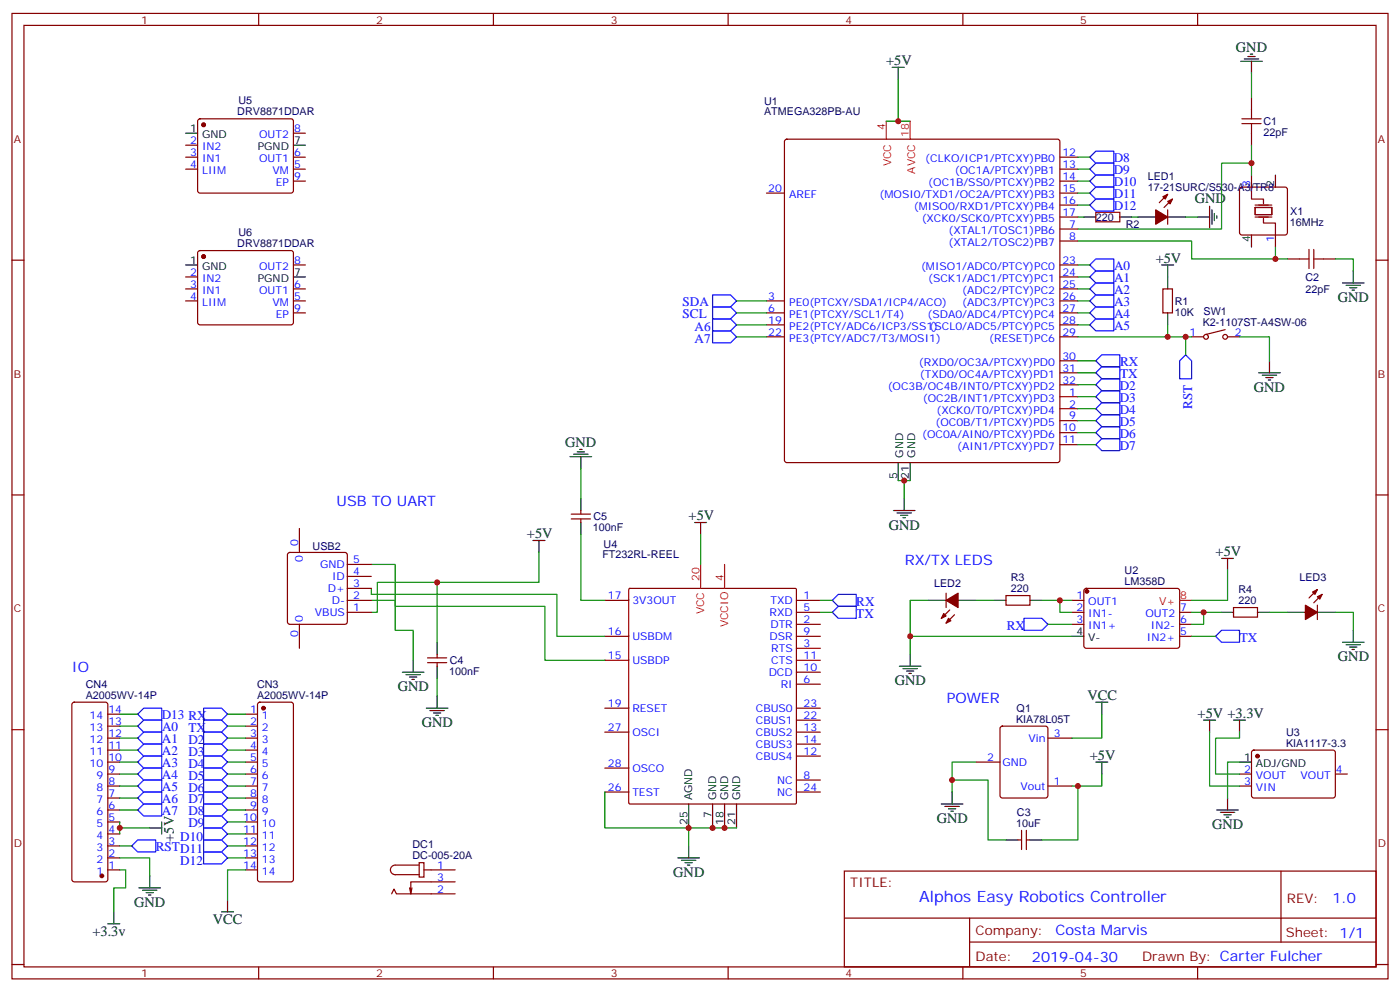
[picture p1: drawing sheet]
<svg xmlns="http://www.w3.org/2000/svg" width="412mm" height="292mm" viewBox="0 0 412 292" stroke-linecap="round" stroke-linejoin="round" font-family="sans-serif">
<g fill="none" stroke="#870000" stroke-width=".35">
<path d="M3.5 4h405.4v284.3h-405.4zM7.1 7.5h398.2v277.3h-398.2zM76.2 4v3.5M145.3 4v3.5M214.5 4v3.5M283.6 4v3.5M352.8 4v3.5M58.4 35.2l.5-.2h26.8l.5 .2 .2 .5v20.5l-.2 .5-.5 .2h-26.8l-.5-.3-.2-.4v-20.5zM86.4 39.2h3.6M368.7 28.6v3.6M368.7 39.2v3.6M54.7 46.3h3.5"/>
<path d="M54.7 49.8h3.5M54.7 42.8h3.5M86.4 46.3h3.6M86.4 49.8h3.6M86.4 53.3h3.6M225.8 56.9h5.3M312.2 56.9h5.3M312.2 46.3h5.3M312.2 49.8h5.3M312.2 53.3h5.3M344 57.2l-2.5 2.5M345.4 58.6l-2.5 2.5"/>
<path d="M365.4 55.3l.4-.2h12.7l.5 .2 .2 .5v12.7l-.2 .5-.5 .2h-12.7l-.5-.2-.2-.5v-12.7zM368.7 51.6v3.5M3.5 76.6h3.6M58.4 74l.5-.2h26.8l.5 .2 .2 .5v20.5l-.2 .5-.5 .2h-26.8l-.5-.3-.2-.4v-20.5zM86.4 78h3.6M312.2 67.5h5.3M312.2 71h5.3M312.2 78h5.3M312.2 60.4h5.3M312.2 63.9h5.3M322.8 62.5h7v2.8h-7zM344 61.8v4.2"/>
<path d="M375.7 69.2v3.5M379.2 76.3h3.6M389.8 76.3h3.5M405.3 76.6h3.6M54.7 88.6h3.5M54.7 81.6h3.5M54.7 85.1h3.5M86.4 88.6h3.6M86.4 92.1h3.6M86.4 85.1h3.6M225.8 88.6h5.3M225.8 92.1h5.3"/>
<path d="M225.8 99.2h5.3M225.8 95.7h5.3M312.2 88.6h5.3M312.2 92.1h5.3M312.2 99.2h5.3M312.2 81.6h5.3M312.2 85.1h5.3M312.2 95.7h5.3M342.5 85.1h2.9v7h-2.9zM351 99.2h3.5M360.9 97.1l-5.7 1.4M361.6 99.2h3.5"/>
<path d="M312.2 116.8h5.3M312.2 106.3h5.3M312.2 109.8h5.3M312.2 113.3h5.3M312.2 120.4h5.3M312.2 123.9h5.3M312.2 127.4h5.3M312.2 131h5.3M3.5 145.8h3.6M88.2 155.6v7.1M168.3 152.8h5.6M168.3 151.4h5.6"/>
<path d="M171.1 150.4v1M171.1 152.8v1.1M405.3 145.8h3.6M84.9 162.9l.5-.2h16.2l.5 .2 .2 .5v19.8l-.2 .5-.5 .2h-16.2l-.5-.3-.2-.4v-19.8zM102.3 176.8h7.1M102.3 173.3h7.1M102.3 169.8h7.1M102.3 166.2h7.1M178.2 176.8h7M185.3 173.5l.3-.2h48.6l.3 .2 .1 62.9-.2 .3-48.8 .1-.3-.2zM234.6 176.8h7.1M278.7 174.7v4.2"/>
<path d="M279.8 179.6l-2.5 2.5M296.3 175.4h7.1v2.8h-7.1zM315.7 176.8h3.6M319.5 173.5l.5-.2h27.1l.4 .7-.1 16.5-.6 .4h-27.1l-.4-.7v-16.2zM363.4 178.9h7v2.9h-7zM388.1 173.6l-2.5 2.5M388.1 178.2v4.3M389.5 175l-2.5 2.5M88.2 183.9v7M102.3 180.3h7.1M125.9 195.2h5.7M125.9 193.7h5.7"/>
<path d="M128.8 192.7v1M128.8 195.2v1M178.2 187.4h7M178.2 194.5h7M234.6 180.3h7.1M234.6 183.9h7.1M234.6 187.4h7.1M234.6 198h7.1M234.6 194.5h7.1M234.6 190.9h7.1M281.2 181l-2.5 2.5M315.7 180.3h3.6"/>
<path d="M315.7 183.9h3.6M347.5 180.3h3.5M347.5 183.9h3.5M347.5 187.4h3.5M3.5 214.9h3.6M21.4 207l.5-.2h9.1l.5 .2 .2 .5v51.5l-.2 .5-.5 .2h-9.1l-.5-.2-.2-.5v-51.5zM31.7 217.4h3.6M31.7 210.3h3.6M31.7 213.9h3.6M72.3 217.4h3.5M72.3 210.3h3.5M72.3 213.9h3.5"/>
<path d="M76.1 207l.5-.2h9.1l.5 .2 .2 .5v51.5l-.2 .5-.5 .2h-9.1l-.5-.2-.3-.5v-51.5zM178.2 215.6h7M178.2 208.6h7M234.6 201.5h7.1M234.6 215.6h7.1M234.6 219.1h7.1M234.6 208.6h7.1M234.6 212.1h7.1M294.8 214.1l.5-.2h12.7l.6 .4 .1 20-.5 .7h-12.9l-.7-.4v-20zM308.7 217.4h7M405.3 214.9h3.6M31.7 231.5h3.6"/>
<path d="M31.7 224.4h3.6M31.7 228h3.6M31.7 220.9h3.6M31.7 235h3.6M31.7 238.5h3.6M72.3 231.5h3.5M72.3 224.4h3.5M72.3 228h3.5M72.3 220.9h3.5M72.3 235h3.5M72.3 238.5h3.5M178.2 233.3h7"/>
<path d="M178.2 226.2h7M234.6 233.3h7.1M234.6 229.7h7.1M234.6 222.7h7.1M287.5 224.4h7.1M308.7 231.5h7M365.1 231.5h3.6M365.1 228h3.6M368.9 221.1l.5-.2 23.5 .1 .4 .6v13l-.7 .4h-23.5l-.4-.7v-12.7zM393.3 228h3.6M31.7 242.1h3.6M31.7 245.6h3.6"/>
<path d="M31.7 249.1h3.6M31.7 252.7h3.6M31.7 256.2h3.6M72.3 242.1h3.5M72.3 245.6h3.5M72.3 249.1h3.5M72.3 252.7h3.5M72.3 256.2h3.5M123.5 254.1h1.4v4.2h-1.4zM123.5 254.8h-7.1a1.41 1.41 0 0 0-1.4 1.4 1.41 1.41 0 0 0 1.4 1.4h7.1M124.9 256.2h9.2M134.1 259.7h-13.1v3.5l-.4-1.7"/>
<path d="M248.7 256.5h156.6v28.3h-156.6zM299.9 247.4h1M300.9 244.5v5.7M302.3 244.5v5.7M302.3 247.4h1.1M377.3 256.6v20.8M115.4 263.2l.7-1.4 .7 1.4h17.3M121.4 261.5l-.4 1.7M248.7 270.4h156.5M285.6 277.4h119.6M285.6 270.4v14.1M3.5 284.1h3.6"/>
<path d="M76.2 284.8v3.5M145.3 284.8v3.5M214.5 284.8v3.5M283.6 284.8v3.5M352.8 284.8v3.5M405.3 284.1h3.6"/>
<circle cx="355.2" cy="99.2" r=".71"/>
<circle cx="360.9" cy="99.2" r=".71"/>
</g>
<path d="M231.3 41.2l.5-.2h79.7l.5 .2 .2 .5v93.8l-.2 .5-.5 .2h-79.7l-.5-.2-.2-.5v-93.8z" fill="none" stroke="#850000" stroke-width=".35"/>
<path d="M261.1 35.7v5.3M268.1 35.7v5.3M206.4 166.2v7.1M213.4 166.2v7.1M347.5 176.8h3.5" fill="none" stroke="#f00" stroke-width=".35"/>
<g fill="none" stroke="#000" stroke-width=".35">
<path d="M262.8 19.8h3.5M264.6 19.8v3.6M365.5 18.1h6.3M366.5 17.4h4.3M367.6 16.7h2.1M368.3 15.9h.7M368.7 18.1v3.5M54.7 39.2h3.5M86.4 42.8h3.6M375.7 51.6v3.5M54.7 78h3.5M319.3 63.9h3.5"/>
<path d="M329.8 63.9h3.6M335.1 63.9h5.3M342.2 78h3.5M344 78v7.1M344 63.9h5.2M352.8 63.9h3.5M356.3 60.7v6.4M357 61.8v4.2M357.7 62.9v2.1M358.4 63.6v.7M368.7 69.2v3.5M398.6 79.8v3.5"/>
<path d="M86.4 81.6h3.6M344 92.1v3.6M395.5 83.3h6.3M396.5 84h4.3M397.6 84.7h2.1M398.3 85.4h.7M370.8 109.8h6.3M371.8 110.5h4.3M372.9 111.2h2.1M373.6 111.9h.7M373.9 106.3v3.5M167.9 134.5h6.4"/>
<path d="M169 133.8h4.2M170 133.1h2.2M170.7 132.4h.7M171.1 134.5v3.5M264.6 136.2v5.3M268.1 136.2v5.3M157 159.2h3.5M158.7 159.2v3.5M171.1 146.8v3.6M171.1 153.9v3.5M204.6 153.9h3.5M206.4 153.9v3.5"/>
<path d="M263.2 150.4h6.3M264.2 151.1h4.3M265.3 151.8h2.1M266 152.5h.7M266.3 146.8v3.6M273.4 176.8h5.3M282.2 176.8h5.3M292.8 176.8h3.5M303.4 176.8h3.5M359.8 164.5h3.6M361.6 164.5v3.5M118.5 198h6.4"/>
<path d="M119.6 198.7h4.2M120.6 199.4h2.2M121.7 194.5v3.5M128.8 189.2v3.5M128.8 196.2v3.5M264.9 196.2h6.4M266 196.9h4.2M267.1 197.6h2.1M267.8 198.3h.7M268.1 192.7v3.5M315.7 187.4h3.6M359.8 180.3h3.6"/>
<path d="M370.4 180.3h3.5M379.2 180.3h5.3M388.1 180.3h5.2M395.5 189.2h6.3M396.5 189.9h4.3M397.6 190.6h2.1M398.3 191.3h.7M398.6 185.6v3.6M121.4 200.1h.7M125.6 208.6h6.3M126.6 209.3h4.3M127.7 210h2.1"/>
<path d="M128.4 210.7h.7M128.8 205v3.6M322.8 206.8h3.5M324.6 206.8v3.5M354.5 212.1h3.6M356.3 212.1v3.5M363.4 212.1h3.5M365.1 212.1v3.5M202.8 236.8v7M209.9 236.8v7M213.4 236.8v7M217 236.8v7"/>
<path d="M277.3 236.8h6.3M278.3 237.5h4.3M279.4 238.2h2.1M280.1 238.9h.7M280.5 233.3v3.5M322.8 224.4h3.5M324.6 224.4v3.6M358.4 238.5h6.4M359.5 239.3h4.2M360.5 240h2.2M361.6 235v3.5M365.1 224.4h3.6"/>
<path d="M44.1 243.8h3.5M44.1 258v3.5M47.6 242.1v3.5M199.7 252.7h6.3M200.7 253.4h4.3M201.8 254.1h2.1M202.5 254.8h.7M202.8 249.1v3.6M296.3 247.4h3.6M303.4 247.4h3.5M361.2 240.7h.7M31.7 272.1h3.6"/>
<path d="M33.5 268.5v3.6M40.9 261.5h6.4M42 262.2h4.2M43 262.9h2.2M43.7 263.6h.7M65.3 268.5h3.5M67 265v3.5"/>
</g>
<g fill="none" stroke="#008700" stroke-width=".35">
<path d="M264.6 23.4v12.3h-3.5M264.6 35.7h3.5M368.7 21.6v7M317.5 56.9h3.5M317.5 53.3h3.5M317.5 49.8h3.5M317.5 46.3h3.5M368.7 51.6v-3.6h-8.9v19.5h-42.3M368.7 42.8v5.2M317.5 71h33.5v5.3h24.7v-3.6M317.5 63.9h1.8M317.5 78h3.5"/>
<path d="M317.5 60.4h3.5M333.4 63.9h1.7M349.2 63.9h3.6M375.7 76.3h3.5M393.3 76.3h5.3v3.5M217 99.2h8.8M217 88.6h8.8M217 92.1h8.8M217 95.7h8.8M317.5 99.2h33.5M317.5 81.6h3.5M317.5 85.1h3.5"/>
<path d="M317.5 88.6h3.5M317.5 92.1h3.5M317.5 95.7h3.5M344 95.7v3.5M349.2 99.2v5.3M365.1 99.2h8.8v7.1M317.5 109.8h5.3M317.5 106.3h5.3M317.5 113.3h5.3M317.5 116.8h5.3M171.1 138v8.8M317.5 120.4h5.3"/>
<path d="M317.5 123.9h5.3M317.5 127.4h5.3M317.5 131h5.3M171.1 157.4v19.4h7.1M206.4 157.4v8.8M264.6 141.5h1.7M268.1 141.5h-1.8v5.3M109.4 173.3v1.7h54.6v12.4h14.2M109.4 176.8h7v1.8h44.1v15.9h17.7M109.4 166.2h7v19.4h5.3v8.9M128.8 171.5v17.7M158.7 162.7v8.8h-47.6v8.8h-1.7"/>
<path d="M241.7 176.8h3.5M273.4 176.8h-5.3v15.9M287.5 176.8h5.3M306.9 176.8h5.3M315.7 176.8h-3.5v3.5h3.5M361.6 168v8.8h-10.6M128.8 199.7v5.3M241.7 180.3h3.5M268.1 187.4h47.6M308.7 183.9h7M351 187.4h7.1M351 180.3h8.8"/>
<path d="M354.5 180.3v3.6h-3.5M373.9 180.3h5.3M393.3 180.3h5.3v5.3M35.3 217.4h5.3M35.3 213.9h5.3M35.3 210.3h5.3M67 217.4h5.3M67 213.9h5.3M67 210.3h5.3M324.6 210.3v7.1h-8.9M356.3 215.6v15.9h8.8M365.1 215.6v1.8h-7v10.6h7"/>
<path d="M35.3 238.5h5.3M35.3 235h5.3M35.3 231.5h5.3M35.3 228h5.3M35.3 224.4h5.3M35.3 220.9h5.3M67 238.5h5.3M67 235h5.3M67 231.5h5.3M67 228h5.3M67 224.4h5.3M67 220.9h5.3"/>
<path d="M178.2 233.3v10.5h38.8M280.5 229.7h10.5v17.7h5.3M287.5 224.4h-7v8.9M317.5 231.5v15.9h-10.6M324.6 228v3.5h-8.9M365.1 224.4h-3.5v10.6M35.3 252.7h8.8v5.3M35.3 256.2h1.7v5.3h-3.5v7M35.3 242.1v3.5M35.3 243.8h8.8M35.3 249.1h3.5M67 252.7h5.3"/>
<path d="M67 249.1h5.3M67 245.6h5.3M67 242.1h5.3M72.3 256.2h-5.3v8.8M202.8 243.8v5.3"/>
</g>
<g fill="none" stroke="#00f" stroke-width=".35">
<path d="M321 49.8l1.8-1.8h5.3v3.6h-5.3zM322.8 55.1h5.3v3.5h-5.3l-1.8-1.7zM322.8 51.6h5.3v3.5h-5.3l-1.8-1.8zM322.8 44.5h5.3v3.5h-5.3l-1.8-1.7zM321 60.4l1.8-1.8h5.3v3.6h-5.3zM322.8 76.3h5.3v3.5h-5.3l-1.8-1.8zM209.9 86.9h5.3l1.8 1.7-1.8 1.8h-5.3zM209.9 90.4h5.3l1.8 1.7-1.8 1.8h-5.3zM209.9 97.4h5.3l1.8 1.8-1.8 1.8h-5.3zM209.9 93.9h5.3l1.8 1.8-1.8 1.7h-5.3zM321 81.6l1.8-1.8h5.3v3.5h-5.3zM321 88.6l1.8-1.7h5.3v3.5h-5.3z"/>
<path d="M321 92.1l1.8-1.7h5.3v3.5h-5.3zM322.8 83.3h5.3v3.6h-5.3l-1.8-1.8zM322.8 93.9h5.3v3.5h-5.3l-1.8-1.7zM322.8 109.8l1.8-1.8h5.2v3.5h-5.2zM322.8 106.3l1.8-1.8h5.2v3.5h-5.2zM322.8 113.3l1.8-1.8h5.2v3.6h-5.2zM322.8 116.8l1.8-1.7h5.2v3.5h-5.2zM349.2 104.5l1.8 1.8v5.2h-3.5v-5.2zM322.8 120.4l1.8-1.8h5.2v3.5h-5.2zM322.8 123.9l1.8-1.8h5.2v3.6h-5.2zM322.8 127.4l1.8-1.7h5.2v3.5h-5.2zM322.8 131l1.8-1.8h5.2v3.5h-5.2z"/>
<path d="M245.2 176.8l1.7-1.8h5.3v3.6h-5.3zM245.2 180.3l1.7-1.7h5.3v3.5h-5.3zM301.6 182.1h5.3l1.8 1.8-1.8 1.7h-5.3zM358.1 187.4l1.7-1.8h5.3v3.6h-5.3zM40.6 210.3l1.7-1.7h5.3v3.5h-5.3zM42.3 212.1h5.3v3.5h-5.3l-1.7-1.7zM42.3 215.6h5.3v3.5h-5.3l-1.7-1.7zM42.3 219.1h5.3v3.6h-5.3l-1.7-1.8zM60 208.6h5.3l1.7 1.7-1.7 1.8h-5.3zM60 212.1h5.3l1.7 1.8-1.7 1.7h-5.3zM60 215.6h5.3l1.7 1.8-1.7 1.7h-5.3zM60 219.1h5.3l1.7 1.8-1.7 1.8h-5.3z"/>
<path d="M40.6 224.4l1.7-1.7h5.3v3.5h-5.3zM40.6 228l1.7-1.8h5.3v3.5h-5.3zM40.6 231.5l1.7-1.8h5.3v3.6h-5.3zM40.6 235l1.7-1.7h5.3v3.5h-5.3zM40.6 238.5l1.7-1.7h5.3v3.5h-5.3zM60 222.7h5.3l1.7 1.7-1.7 1.8h-5.3zM60 226.2h5.3l1.7 1.8-1.7 1.7h-5.3zM60 229.7h5.3l1.7 1.8-1.7 1.8h-5.3zM60 233.3h5.3l1.7 1.7-1.7 1.8h-5.3zM60 236.8h5.3l1.7 1.7-1.7 1.8h-5.3zM38.8 249.1l1.8-1.7h5.3v3.5h-5.3zM60 240.3h5.3l1.7 1.8-1.7 1.7h-5.3z"/>
<path d="M60 243.8h5.3l1.7 1.8-1.7 1.8h-5.3zM60 247.4h5.3l1.7 1.7-1.7 1.8h-5.3zM60 250.9h5.3l1.7 1.8-1.7 1.7h-5.3z"/>
</g>
<path d="M368.7 55.1v3.5h3.5v1.4M369.7 61.1h4.9v2.1h-4.9zM369.7 63.9h4.9M369.7 60.4h4.9M372.2 64.3v1.4h3.5v3.5" fill="none" stroke="#870012" stroke-width=".35"/>
<path d="M365.8 36.4h5.7M365.8 35h5.7M368.7 32.2v2.8M368.7 36.4v2.8M382.8 76.3h2.8M385.6 73.4v5.7M387 73.4v5.7M387 76.3h2.8" fill="none" stroke="#a10000" stroke-width=".35"/>
<g fill="#870000" stroke="#870000" stroke-width=".35">
<path d="M340.4 61.8l3.6 2.1-3.6 2.1z"/>
<path d="M344 59.3l1.4-.7-.7 1.4z"/>
<path d="M342.5 57.9l1.5-.7-.7 1.4z"/>
<path d="M278.7 176.8l3.5-2.1v4.2z"/>
<path d="M278 180.7l.7 .7-1.4 .7z"/>
<path d="M279.4 182.1l.7 .7-1.4 .7z"/>
<path d="M384.5 178.2l3.6 2.1-3.6 2.2z"/>
<path d="M388.1 175.8l1.4-.8-.7 1.5z"/>
<path d="M386.6 174.3l1.5-.7-.8 1.4z"/>
<circle cx="320.1" cy="174.2" r=".53"/>
<circle cx="370.4" cy="222.7" r=".53"/>
<circle cx="77.6" cy="208.6" r=".53"/>
<circle cx="30" cy="258" r=".53"/>
<circle cx="60" cy="36.8" r=".53"/>
<circle cx="60" cy="75.6" r=".53"/>
</g>
<g fill="#c00">
<circle cx="35.3" cy="243.8" r=".88"/>
<circle cx="209.9" cy="243.8" r=".88"/>
<circle cx="213.4" cy="243.8" r=".88"/>
<circle cx="266.3" cy="141.5" r=".88"/>
<circle cx="264.6" cy="35.7" r=".88"/>
<circle cx="354.5" cy="180.3" r=".88"/>
<circle cx="268.1" cy="187.4" r=".88"/>
<circle cx="312.2" cy="176.8" r=".88"/>
<circle cx="280.5" cy="229.7" r=".88"/>
<circle cx="368.7" cy="48" r=".88"/>
<circle cx="344" cy="99.2" r=".88"/>
<circle cx="349.3" cy="99.2" r=".88"/>
<circle cx="375.7" cy="76.3" r=".88"/>
<circle cx="317.5" cy="231.5" r=".88"/>
<circle cx="202.8" cy="243.8" r=".88"/>
<circle cx="128.8" cy="171.5" r=".88"/>
</g>
<text font-size="4.6" fill="#00f" x="270.8" y="265.6">Alphos Easy Robotics Controller</text>
<g font-size="4.2">
<text x="364.1" y="15.3">GND</text>
<text x="261.1" y="19.1">+5V</text>
<text x="352" y="59.7">GND</text>
<text x="340.4" y="77.3">+5V</text>
<text x="394.1" y="89">GND</text>
<text x="369.4" y="115.4">GND</text>
<text x="166.5" y="131.7">GND</text>
<text x="202.8" y="153.2">+5V</text>
<text x="261.8" y="155.9">GND</text>
<text x="155.2" y="158.5">+5V</text>
<text x="358.1" y="163.8">+5V</text>
<text x="394.1" y="194.7">GND</text>
<text x="117.2" y="203.6">GND</text>
<text x="263.6" y="201.8">GND</text>
<text x="320.3" y="206.1">VCC</text>
<text x="124.2" y="214.1">GND</text>
<text x="352.8" y="211.4">+5V +3.3V</text>
<text x="321" y="223.7">+5V</text>
<text x="275.9" y="242.4">GND</text>
<text x="357.1" y="244.1">GND</text>
<text x="51.2" y="247.9" transform="rotate(-90 51.2 247.9)">+5V</text>
<text x="198.3" y="258.2">GND</text>
<text x="39.5" y="267.2">GND</text>
<text x="27.2" y="275.6">+3.3v</text>
<text x="62.7" y="272.1">VCC</text>
</g>
<g font-size="4.2" fill="#00f">
<text x="99.1" y="148.9">USB TO UART</text>
<text x="266.5" y="166.4">RX/TX LEDS</text>
<text x="21.2" y="198">IO</text>
<text x="278.9" y="207">POWER</text>
<text x="392.5" y="265.8">1.0</text>
<text x="310.9" y="275.4">Costa Marvis</text>
<text x="304" y="283.2">2019-04-30</text>
</g>
<g font-size="3.9" fill="#00f">
<text x="328.1" y="47.9">D8</text>
<text x="328.1" y="51.4">D9</text>
<text x="328.1" y="58.4">D11</text>
<text x="328.1" y="54.9">D10</text>
<text x="328.1" y="62">D12</text>
<text x="328.2" y="79.6">A0</text>
<text x="328.2" y="83.1">A1</text>
<text x="328.2" y="86.7">A2</text>
<text x="201.1" y="90.2">SDA</text>
<text x="201.1" y="93.7">SCL</text>
<text x="328.2" y="90.2">A3</text>
<text x="328.2" y="93.7">A4</text>
<text x="204.6" y="101.1">A7</text>
<text x="204.6" y="97.6">A6</text>
<text x="328.2" y="97.3">A5</text>
<text x="329.9" y="107.8">RX</text>
<text x="329.9" y="111.4">TX</text>
<text x="329.9" y="114.9">D2</text>
<text x="329.9" y="118.4">D3</text>
<text x="329.9" y="121.9">D4</text>
<text x="329.9" y="125.5">D5</text>
<text x="351.2" y="120.4" transform="rotate(-90 351.2 120.4)">RST</text>
<text x="329.9" y="129">D6</text>
<text x="329.9" y="132.5">D7</text>
<text x="252.2" y="178.4">RX</text>
<text x="252.2" y="181.9">TX</text>
<text x="296.6" y="185.5">RX</text>
<text x="365.2" y="189">TX</text>
<text x="47.6" y="211.9">D13 RX</text>
<text x="47.7" y="215.4">A0</text>
<text x="55.5" y="215.5">TX</text>
<text x="47.7" y="219">A1</text>
<text x="55.5" y="219">D2</text>
<text x="47.7" y="222.5">A2</text>
<text x="47.7" y="226">A3</text>
<text x="55.5" y="222.5">D3</text>
<text x="55.5" y="226">D4</text>
<text x="47.7" y="229.5">A4</text>
<text x="47.7" y="233.1">A5</text>
<text x="55.5" y="229.6">D5</text>
<text x="55.5" y="233.1">D6</text>
<text x="47.7" y="236.6">A6</text>
<text x="55.5" y="236.6">D7</text>
<text x="47.7" y="240.1">A7</text>
<text x="55.5" y="240.2">D8</text>
<text x="55.5" y="243.7">D9</text>
<text x="45.9" y="250.7">RSTD11</text>
<text x="53.1" y="247.5">D10</text>
<text x="53.1" y="254.6">D12</text>
</g>
<g font-size="3.9" fill="#800">
<text x="250.5" y="261.1">TITLE:</text>
<text x="379.1" y="265.8">REV:</text>
<text x="287.4" y="275.3">Company:</text>
<text x="378.7" y="275.9">Sheet: 1/1</text>
<text x="287.4" y="283">Date:</text>
<text x="336.4" y="283.1">Drawn By: Carter Fulcher</text>
</g>
<g font-size="3.2" fill="#800">
<text x="41.6" y="6.9">1</text>
<text x="110.8" y="6.9">2</text>
<text x="179.9" y="6.9">3</text>
<text x="249.1" y="6.9">4</text>
<text x="318.2" y="6.9">5</text>
<text x="4.1" y="42.1">A</text>
<text x="405.9" y="42.1">A</text>
<text x="4.1" y="111.2">B</text>
<text x="405.9" y="111.2">B</text>
<text x="4.1" y="180.3">C</text>
<text x="405.9" y="180.3">C</text>
<text x="4.1" y="249.5">D</text>
<text x="405.9" y="249.5">D</text>
<text x="41.6" y="287.8">1</text>
<text x="110.8" y="287.8">2</text>
<text x="179.9" y="287.8">3</text>
<text x="249.1" y="287.8">4</text>
<text x="318.2" y="287.8">5</text>
</g>
<g font-size="3.2" fill="#000080">
<text x="69.9" y="33.9">DRV8871DDAR</text>
<text x="70.2" y="30.8">U5</text>
<text x="225.1" y="33.9">ATMEGA328PB-AU</text>
<text x="225.1" y="30.8">U1</text>
<text x="372.2" y="40">22pF</text>
<text x="372.2" y="36.9">C1</text>
<text x="338.1" y="53">LED1</text>
<text x="338.1" y="56.2">17-21SURC/S530-A3/TR8</text>
<text x="322.8" y="65.2">220</text>
<text x="380.1" y="63.3">X1</text>
<text x="70.2" y="69.6">U6</text>
<text x="331.6" y="67.3">R2</text>
<text x="379.9" y="66.5">16MHz</text>
<text x="69.9" y="72.7">DRV8871DDAR</text>
<text x="384.5" y="82.8">C2</text>
<text x="346.1" y="89.7">R1</text>
<text x="384.5" y="86.3">22pF</text>
<text x="346.1" y="92.9">10K</text>
<text x="354.5" y="92.8">SW1</text>
<text x="354.3" y="96">K2-1107ST-A4SW-06</text>
<text x="174.8" y="153.3">C5</text>
<text x="92.1" y="162">USB2</text>
<text x="174.6" y="156.4">100nF</text>
<text x="177.8" y="161.3">U4</text>
<text x="177.4" y="164.5">FT232RL-REEL</text>
<text x="275.2" y="172.8">LED2</text>
<text x="297.8" y="171.2">R3</text>
<text x="331.3" y="172.2">LM358D</text>
<text x="331.3" y="169">U2</text>
<text x="382.8" y="171">LED3</text>
<text x="297.8" y="174.3">220</text>
<text x="364.8" y="177.9">220</text>
<text x="364.8" y="174.7">R4</text>
<text x="132.5" y="195.6">C4</text>
<text x="25.3" y="202.5">CN4</text>
<text x="75.7" y="202.5">CN3</text>
<text x="132.3" y="198.8">100nF</text>
<text x="25.3" y="205.7">A2005WV-14P</text>
<text x="75.7" y="205.7">A2005WV-14P</text>
<text x="299.5" y="209.6">Q1</text>
<text x="299.3" y="212.8">KIA78L05T</text>
<text x="378.8" y="219.9">KIA1117-3.3</text>
<text x="378.8" y="216.7">U3</text>
<text x="299.4" y="243.5">10uF</text>
<text x="299.6" y="240.3">C3</text>
<text x="121.5" y="249.8">DC1</text>
<text x="121.5" y="253">DC-005-20A</text>
</g>
<g font-size="3.2">
<text x="56" y="38.9">1</text>
<text x="59.5" y="40.6">GND</text>
<text x="75.9" y="44.2">PGND</text>
<text x="86.6" y="42.4">7</text>
<text x="375.4" y="55.1" transform="rotate(-90 375.4 55.1)">2</text>
<text x="368.3" y="71.2" transform="rotate(-90 368.3 71.2)">4</text>
<text x="56" y="77.7">1</text>
<text x="59.5" y="79.4">GND</text>
<text x="75.9" y="83">PGND</text>
<text x="86.6" y="81.2">7</text>
<text x="266.1" y="134.8" transform="rotate(-90 266.1 134.8)">GND</text>
<text x="269.6" y="134.8" transform="rotate(-90 269.6 134.8)">GND</text>
<text x="264.2" y="141" transform="rotate(-90 264.2 141)">5</text>
<text x="267.8" y="141" transform="rotate(-90 267.8 141)">21</text>
<text x="317.1" y="187">4</text>
<text x="320.6" y="188.8">V-</text>
<text x="366.5" y="224.1">1</text>
<text x="370" y="225.8">ADJ/GND</text>
<text x="203.9" y="235.7" transform="rotate(-90 203.9 235.7)">AGND</text>
<text x="211" y="235.7" transform="rotate(-90 211 235.7)">GND</text>
<text x="214.5" y="235.7" transform="rotate(-90 214.5 235.7)">GND</text>
<text x="218" y="235.7" transform="rotate(-90 218 235.7)">GND</text>
<text x="202.5" y="242.9" transform="rotate(-90 202.5 242.9)">25</text>
<text x="209.5" y="240.9" transform="rotate(-90 209.5 240.9)">7</text>
<text x="213.1" y="242.9" transform="rotate(-90 213.1 242.9)">18</text>
<text x="216.6" y="242.9" transform="rotate(-90 216.6 242.9)">21</text>
</g>
<g font-size="3.2" fill="#00f">
<text x="76.3" y="40.6">OUT2</text>
<text x="86.6" y="38.9">8</text>
<text x="56" y="42.4">2</text>
<text x="56" y="45.9">3</text>
<text x="59.5" y="44.2">IN2</text>
<text x="59.5" y="47.7">IN1</text>
<text x="76.3" y="47.7">OUT1</text>
<text x="86.6" y="45.9">6</text>
<text x="272.6" y="47.8">(CLKO/ICP1/PTCXY)PB0</text>
<text x="312.9" y="45.9">12</text>
<text x="56" y="49.5">4</text>
<text x="59.5" y="51.2">LIIM</text>
<text x="80.3" y="51.2">VM</text>
<text x="86.6" y="49.5">5</text>
<text x="86.6" y="53">9</text>
<text x="281.3" y="51.3">(OC1A/PTCXY)PB1</text>
<text x="312.9" y="49.5">13</text>
<text x="312.9" y="53">14</text>
<text x="81.2" y="54.8">EP</text>
<text x="226.3" y="56.5">20</text>
<text x="232.5" y="58.4">AREF</text>
<text x="259.1" y="58.4">(MOSI0/TXD1/OC2A/PTCXY)PB3</text>
<text x="273.5" y="54.8">(OC1B/SS0/PTCXY)PB2</text>
<text x="312.9" y="56.5">15</text>
<text x="368.3" y="55.1" transform="rotate(-90 368.3 55.1)">3</text>
<text x="269.2" y="61.9">(MISO0/RXD1/PTCXY)PB4</text>
<text x="271.5" y="65.4">(XCK0/SCK0/PTCXY)PB5</text>
<text x="312.9" y="60">16</text>
<text x="312.9" y="63.6">17</text>
<text x="279.4" y="69">(XTAL1/TOSC1)PB6</text>
<text x="315" y="67.1">7</text>
<text x="315" y="70.6">8</text>
<text x="375.4" y="71.2" transform="rotate(-90 375.4 71.2)">1</text>
<text x="86.6" y="77.7">8</text>
<text x="279.4" y="72.5">(XTAL2/TOSC2)PB7</text>
<text x="312.9" y="77.7">23</text>
<text x="56" y="81.2">2</text>
<text x="59.5" y="83">IN2</text>
<text x="76.3" y="79.4">OUT2</text>
<text x="271.3" y="79.5">(MISO1/ADC0/PTCY)PC0</text>
<text x="273.4" y="83.1">(SCK1/ADC1/PTCY)PC1</text>
<text x="312.9" y="81.2">24</text>
<text x="56" y="84.7">3</text>
<text x="56" y="88.3">4</text>
<text x="59.5" y="86.5">IN1</text>
<text x="76.3" y="86.5">OUT1</text>
<text x="86.6" y="88.3">5</text>
<text x="86.6" y="84.7">6</text>
<text x="226.3" y="88.3">3</text>
<text x="283.4" y="86.6">(ADC2/PTCY)PC2</text>
<text x="312.9" y="84.7">25</text>
<text x="312.9" y="88.3">26</text>
<text x="59.5" y="90">LIIM</text>
<text x="80.3" y="90">VM</text>
<text x="81.2" y="93.6">EP</text>
<text x="86.6" y="91.8">9</text>
<text x="226.3" y="91.8">6</text>
<text x="226.3" y="95.3">19</text>
<text x="232.5" y="90.1">PE0(PTCXY/SDA1/ICP4/ACO)</text>
<text x="232.5" y="93.6">PE1(PTCXY/SCL1/T4)</text>
<text x="273.2" y="93.6">(SDA0/ADC4/PTCY)PC4</text>
<text x="283.4" y="90.1">(ADC3/PTCY)PC3</text>
<text x="312.9" y="91.8">27</text>
<text x="312.9" y="95.3">28</text>
<text x="226.3" y="98.8">22</text>
<text x="232.5" y="100.7">PE3(PTCY/ADC7/T3/MOSI1)</text>
<text x="232.5" y="97.2">PE2(PTCY/ADC6/ICP3/SS1)</text>
<text x="273.8" y="97.2">(SCL0/ADC5/PTCY)PC5</text>
<text x="291.4" y="100.7">(RESET)PC6</text>
<text x="312.9" y="98.8">29</text>
<text x="350.4" y="98.8">1</text>
<text x="363.7" y="98.8">2</text>
<text x="270.7" y="107.8">(RXD0/OC3A/PTCXY)PD0</text>
<text x="312.9" y="105.9">30</text>
<text x="271" y="111.3">(TXD0/OC4A/PTCXY)PD1</text>
<text x="312.9" y="109.4">31</text>
<text x="312.9" y="113">32</text>
<text x="261.5" y="114.8">(OC3B/OC4B/INT0/PTCXY)PD2</text>
<text x="271.9" y="118.3">(OC2B/INT1/PTCXY)PD3</text>
<text x="315" y="116.5">1</text>
<text x="275.6" y="125.4">(OC0B/T1/PTCXY)PD5</text>
<text x="275.9" y="121.9">(XCK0/T0/PTCXY)PD4</text>
<text x="315" y="120">2</text>
<text x="315" y="123.5">9</text>
<text x="271.6" y="128.9">(OC0A/AIN0/PTCXY)PD6</text>
<text x="312.9" y="127.1">10</text>
<text x="312.9" y="130.6">11</text>
<text x="282" y="132.5">(AIN1/PTCXY)PD7</text>
<text x="87.8" y="160.9" transform="rotate(-90 87.8 160.9)">0</text>
<text x="89.3" y="165.4" transform="rotate(-90 89.3 165.4)">0</text>
<text x="94.3" y="167.3">GND</text>
<text x="104.1" y="165.9">5</text>
<text x="97.8" y="170.8">ID</text>
<text x="104.1" y="172.9">3</text>
<text x="104.1" y="169.4">4</text>
<text x="96.6" y="174.3">D+</text>
<text x="97.7" y="177.9">D-</text>
<text x="104.1" y="180">1</text>
<text x="104.1" y="176.5">2</text>
<text x="179.1" y="176.5">17</text>
<text x="186.3" y="177.9">3V3OUT</text>
<text x="227" y="177.9">TXD</text>
<text x="236.7" y="180">5</text>
<text x="236.7" y="176.5">1</text>
<text x="317.1" y="176.5">1</text>
<text x="317.1" y="180">2</text>
<text x="320.6" y="178.2">OUT1</text>
<text x="347.7" y="180">7</text>
<text x="89.3" y="183.2" transform="rotate(-90 89.3 183.2)">0</text>
<text x="92.8" y="181.4">VBUS</text>
<text x="226.7" y="181.4">RXD</text>
<text x="226.9" y="184.9">DTR</text>
<text x="236.7" y="183.5">2</text>
<text x="317.1" y="183.5">3</text>
<text x="320.6" y="181.8">IN1-</text>
<text x="320.6" y="185.3">IN1+</text>
<text x="337.4" y="181.8">OUT2</text>
<text x="339" y="185.3">IN2-</text>
<text x="347.7" y="183.5">6</text>
<text x="87.8" y="187.6" transform="rotate(-90 87.8 187.6)">0</text>
<text x="179.1" y="187">16</text>
<text x="186.3" y="188.5">USBDM</text>
<text x="226.7" y="188.5">DSR</text>
<text x="227.2" y="192">RTS</text>
<text x="236.7" y="187">9</text>
<text x="236.7" y="190.6">3</text>
<text x="337.9" y="188.8">IN2+</text>
<text x="347.7" y="187">5</text>
<text x="179.1" y="194.1">15</text>
<text x="186.3" y="195.5">USBDP</text>
<text x="227.2" y="195.5">CTS</text>
<text x="236.7" y="197.6">10</text>
<text x="236.7" y="194.1">11</text>
<text x="226.4" y="199">DCD</text>
<text x="230" y="202.6">RI</text>
<text x="236.7" y="201.2">6</text>
<text x="31.9" y="210">14</text>
<text x="73.7" y="210">1</text>
<text x="179.1" y="208.2">19</text>
<text x="186.3" y="209.6">RESET</text>
<text x="222.6" y="209.6">CBUS0</text>
<text x="236.7" y="208.2">23</text>
<text x="26.4" y="215.3">13</text>
<text x="26.4" y="211.7">14</text>
<text x="31.9" y="213.5">13</text>
<text x="73.7" y="213.5">2</text>
<text x="77.2" y="211.7">1</text>
<text x="77.2" y="215.3">2</text>
<text x="179.1" y="215.3">27</text>
<text x="222.6" y="213.1">CBUS1</text>
<text x="236.7" y="215.3">13</text>
<text x="236.7" y="211.7">22</text>
<text x="26.4" y="218.8">12</text>
<text x="31.9" y="220.6">11</text>
<text x="31.9" y="217">12</text>
<text x="73.7" y="217">3</text>
<text x="73.7" y="220.6">4</text>
<text x="77.2" y="218.8">3</text>
<text x="186.3" y="216.7">OSCI</text>
<text x="222.6" y="216.7">CBUS2</text>
<text x="222.6" y="220.2">CBUS3</text>
<text x="236.7" y="218.8">14</text>
<text x="302.9" y="218.4">Vin</text>
<text x="310.4" y="217">3</text>
<text x="26.4" y="225.8">10</text>
<text x="26.4" y="222.3">11</text>
<text x="31.9" y="227.6">9</text>
<text x="31.9" y="224.1">10</text>
<text x="73.7" y="224.1">5</text>
<text x="73.7" y="227.6">6</text>
<text x="77.2" y="222.3">4</text>
<text x="77.2" y="225.8">5</text>
<text x="179.1" y="225.8">28</text>
<text x="186.3" y="227.3">OSCO</text>
<text x="222.6" y="223.7">CBUS4</text>
<text x="236.7" y="222.3">12</text>
<text x="290.8" y="224.1">2</text>
<text x="295.3" y="225.5">GND</text>
<text x="366.5" y="227.6">2</text>
<text x="393.5" y="227.6">4</text>
<text x="28.4" y="232.9">8</text>
<text x="28.4" y="229.4">9</text>
<text x="31.9" y="231.1">8</text>
<text x="73.7" y="231.1">7</text>
<text x="77.2" y="229.4">6</text>
<text x="77.2" y="232.9">7</text>
<text x="179.1" y="232.9">26</text>
<text x="228.9" y="230.8">NC</text>
<text x="236.7" y="232.9">24</text>
<text x="236.7" y="229.4">8</text>
<text x="300.6" y="232.6">Vout</text>
<text x="310.4" y="231.1">1</text>
<text x="366.5" y="231.1">3</text>
<text x="370" y="229.4">VOUT</text>
<text x="370" y="232.9">VIN</text>
<text x="383.1" y="229.4">VOUT</text>
<text x="28.4" y="240">6</text>
<text x="28.4" y="236.4">7</text>
<text x="31.9" y="238.2">6</text>
<text x="31.9" y="234.7">7</text>
<text x="73.7" y="234.7">8</text>
<text x="73.7" y="238.2">9</text>
<text x="77.2" y="236.4">8</text>
<text x="77.2" y="240">9</text>
<text x="186.3" y="234.3">TEST</text>
<text x="228.9" y="234.3">NC</text>
<text x="28.4" y="243.5">5</text>
<text x="31.9" y="245.3">4</text>
<text x="31.9" y="241.7">5</text>
<text x="71.6" y="241.7">10</text>
<text x="71.6" y="245.3">11</text>
<text x="77.2" y="243.5">10</text>
<text x="28.4" y="250.5">3</text>
<text x="28.4" y="247">4</text>
<text x="31.9" y="248.8">3</text>
<text x="71.6" y="248.8">12</text>
<text x="77.2" y="247">11</text>
<text x="77.2" y="250.5">12</text>
<text x="28.4" y="257.6">1</text>
<text x="28.4" y="254.1">2</text>
<text x="31.9" y="255.8">1</text>
<text x="31.9" y="252.3">2</text>
<text x="71.6" y="252.3">13</text>
<text x="71.6" y="255.8">14</text>
<text x="77.2" y="254.1">13</text>
<text x="77.2" y="257.6">14</text>
<text x="128.8" y="255.8">1</text>
<text x="128.8" y="262.9">2</text>
<text x="128.8" y="259.4">3</text>
</g>
<g font-size="3.2" fill="#f00">
<text x="260.7" y="38.2" transform="rotate(-90 260.7 38.2)">4</text>
<text x="267.8" y="40.3" transform="rotate(-90 267.8 40.3)">18</text>
<text x="262.6" y="49" transform="rotate(-90 262.6 49)">VCC</text>
<text x="269.6" y="51.2" transform="rotate(-90 269.6 51.2)">AVCC</text>
<text x="206" y="171.2" transform="rotate(-90 206 171.2)">20</text>
<text x="213.1" y="171.2" transform="rotate(-90 213.1 171.2)">4</text>
<text x="341.4" y="178.2">V+</text>
<text x="347.7" y="176.5">8</text>
<text x="207.4" y="180.9" transform="rotate(-90 207.4 180.9)">VCC</text>
<text x="214.5" y="184.8" transform="rotate(-90 214.5 184.8)">VCCIO</text>
</g>
</svg>
